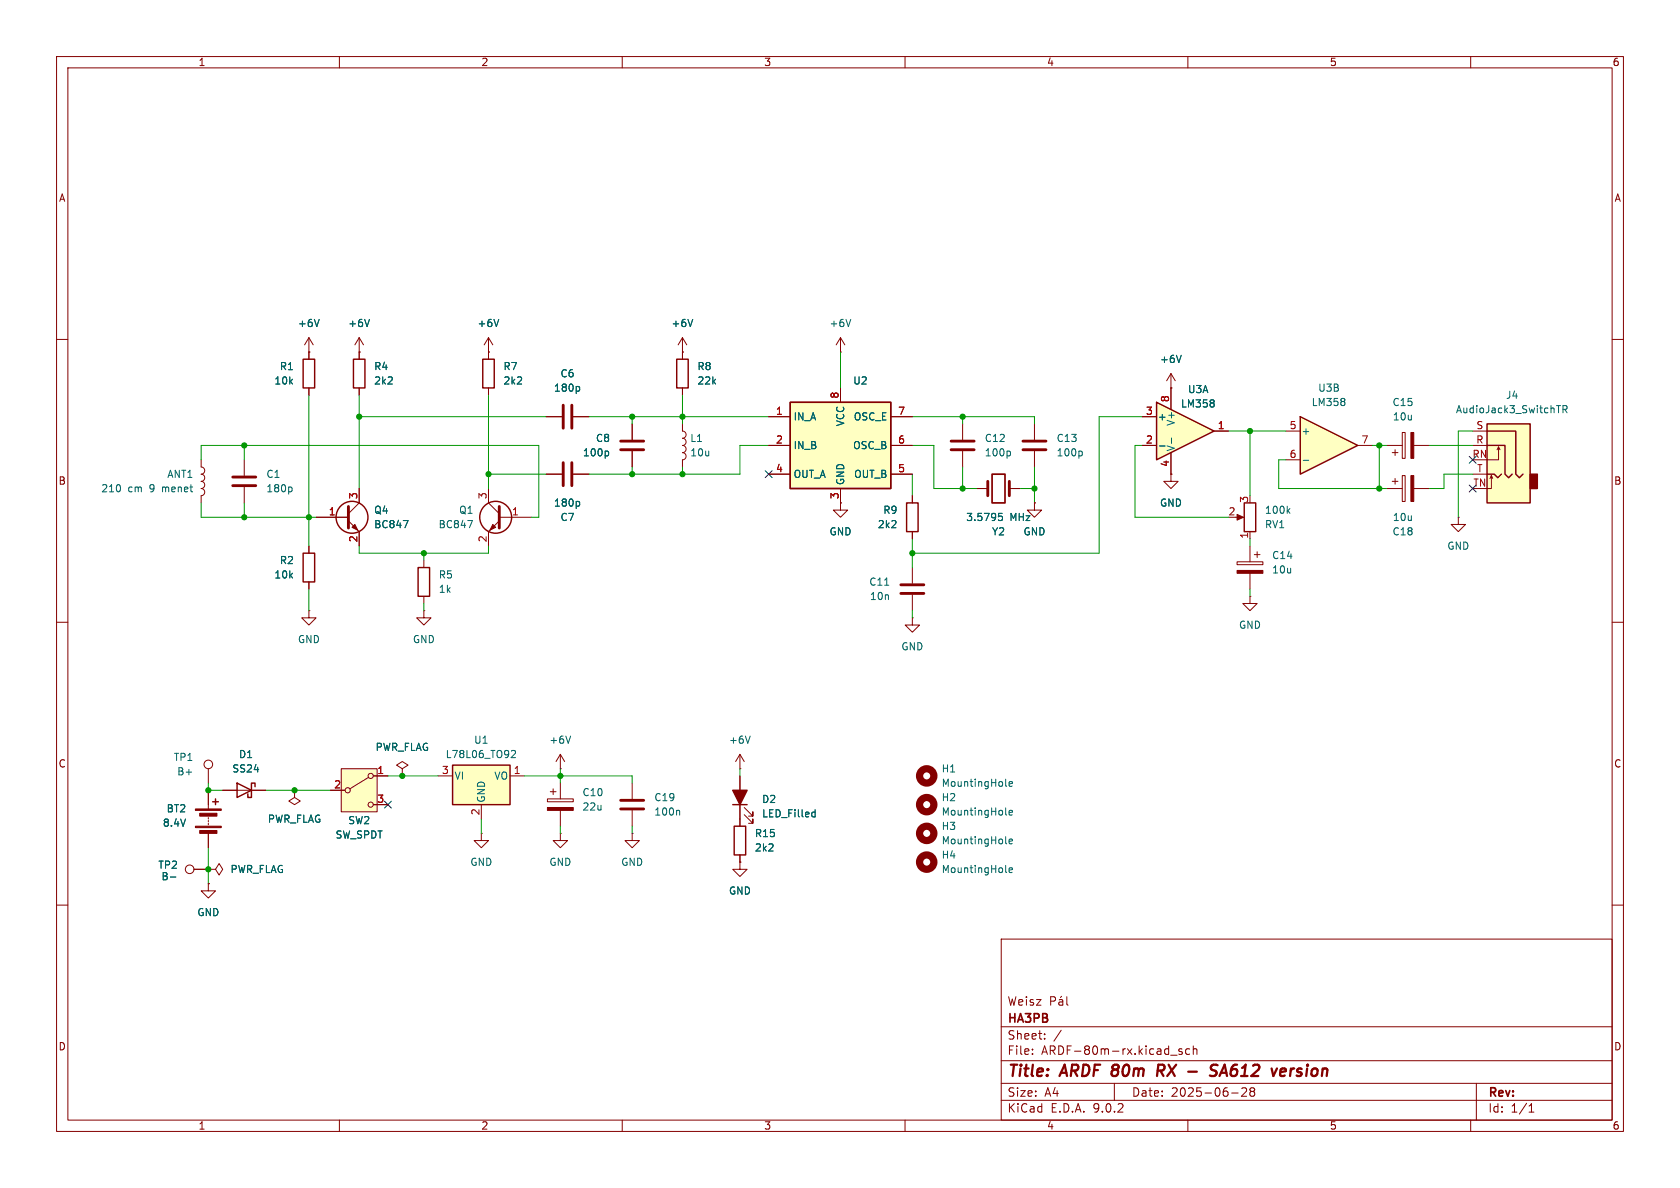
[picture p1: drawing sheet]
<svg xmlns="http://www.w3.org/2000/svg" width="297mm" height="210mm" viewBox="0 0 297 210" stroke-linecap="round" stroke-linejoin="round" font-family="sans-serif">
<g fill="none" stroke="#840000" stroke-width=".18">
<path d="M10 10h277v190h-277zM12 12h273v186h-273zM60 10v2M110 10v2M160 10v2M210 10v2M260 10v2M10 60h2M96.5 73.7h2.8M101.3 73.7h2.8M111.8 74.9v2.8M111.8 79.8v2.8"/>
<path d="M285 60h2M96.5 83.8h2.8M101.3 83.8h2.8M10 110h2M161.3 109.2v1.3h1.3l-1.3 1.3-1.3-1.3h1.3M161.3 109.2h.1M161.3 100.3v2.8M161.3 105.2v2.8M285 110h2M36.8 135.9v2.5M36.8 139.7v3.3M39.4 139.7h7.6"/>
<path d="M52.1 139.7v1.3l1 .6-1 .6-1-.6 1-.6M52.1 139.7h.1M99.1 135.9h.1M99.1 133.4l-.8 1.2M99.1 133.4l.7 1.2M99.1 133.4v2.5M34.3 153.7h2.5M36.8 153.7h1.3l.6-1 .7 1-.7 1-.6-1M36.8 153.7h.1M36.8 156.2v1.3h-1.2l1.2 1.3 1.3-1.3h-1.3M36.8 156.2h.1M36.8 144.5v.3"/>
<path d="M36.8 145v.3M36.8 145.5v.3M36.8 147.3v2.6M99.1 147.3v1.3h1.2l-1.2 1.3-1.3-1.3h1.3M99.1 147.3h.1M10 160h2M177 166h108v32h-108zM185.7 177l.8-.1 .1-.2-.1-.4-.2-.1h-.6v1.5M187.2 176.8h.6l.1 .9M187.7 176.1l-.2 .2M187.9 177.1h-.5a.29 .29 0 0 0-.2 .3 .29 .29 0 0 0 .2 .3l.5-.1M188.6 176.2v1.3l.2 .2"/>
<path d="M285 160h2M60 198v2M110 198v2M160 198v2M177 194.5h108M177 191.5h108M177 187.5h108M177 181.5h108M182.5 186.3v.1M182.5 185.5v.1M184.7 183.6v.1M184.7 182.8v.1"/>
<path d="M187.6 182.1l-1.3 2M197 191.5v3M207 186.5h1.1M209 185.5l-.4-.1-.2 .2 .1 .2 .5 .2v.3h-.6M210 198v2M210.3 185.5l-.4-.1-.3 .3v.4l.1 .2h.6M211 185.5l.2-.1 .3 .1 .1 .9M211 184.9v1.5M217.7 193.2h1.2M219.5 192.4l.6-.1 .2 .1 .1 .3-.9 1.1h.9M221.2 192.9l-.2-.2 .2-.4 .5 .1 .1 .2-.3 .3M221.2 192.9l-.2 .3v.5l.2 .1 .5-.1 .1-.2-.1-.4-.2-.2"/>
<path d="M221.2 192.9h.3M260 198v2M261 191.5v6.5M270.3 196.6h.9M270.3 195.5l.4-.4v1.5"/>
<circle cx="36.8" cy="135.1" r=".76"/>
<circle cx="33.5" cy="153.7" r=".76"/>
</g>
<path d="M205.1 189.3l.6 .9M205.6 188.2h-.8l-.3 2M205.6 189.2l-.9 .1M210.1 189.4h1.5M214.4 189.2l.4 .1a.49 .49 0 0 1 .3 .5 .49 .49 0 0 1-.5 .4h-.4M215.3 188.3a.85 .85 0 0 0-1.1 .1l-.1 .2v.4M215.8 189.6h1M216.5 188.2l-.9 2M226.7 188.9l.6 .1v.4l-1 .1M227.1 190.1l-.6 .1M228.2 188.9l-.1 1.3M228.3 189.1l-.1 .2" fill="none" stroke="#840000" stroke-width=".4"/>
<path d="M99.6 71.6v4.1M101.1 71.6v4.1M109.7 78h4.1M109.7 79.5h4.1M99.6 81.8v4.1M101.1 81.8v4.1M159.3 103.4h4M159.3 104.9h4" fill="none" stroke="#840000" stroke-width=".51"/>
<path d="M102.2 68.3l.3 .3v.3l-.3 .3M107.4 79.7l.2 .3v.3l-.2 .3M102.2 88.6l.3 .3v.3l-.3 .3M156.4 103.4h.7M100.9 130.1l-.4 1.3M177.8 138.8l.2 .2M178.4 138.6l.6-.1-.1-.3h-.3l-.2 .1 .1 .6h.4M30.1 155h1M177.8 143.9l.2 .2M177.8 154.1l.2 .1M178.4 143.7l.6-.2-.1-.2-.3-.1-.2 .2 .1 .6h.4M178.4 153.8l.6-.1-.1-.2-.3-.1-.2 .2 .1 .6h.4" fill="none" stroke="#006464" stroke-width=".18"/>
<g fill="#840000" stroke="#840000" stroke-width=".18">
<path d="M34.5 143h4.6v.3h-4.6z"/>
<path d="M34.5 146.1h4.6v.2h-4.6z"/>
<path d="M35.3 143.8h3.1v.5h-3.1z"/>
<path d="M35.3 146.8h3.1v.5h-3.1z"/>
</g>
<path d="M41.9 138.4l2.5 1.3-2.5 1.3zM45.1 139.1v-.7h-.7v2.6h-.6v-.7M37.6 141.7h1M38.1 141.2v1" fill="none" stroke="#840000" stroke-width=".25"/>
<g fill="none" stroke="#840000" stroke-width="1.3">
<circle cx="163.8" cy="137.2" r="1.27"/>
<circle cx="163.8" cy="152.4" r="1.27"/>
<circle cx="163.8" cy="142.2" r="1.27"/>
</g>
<path d="M139.7 71.1h17.8v15.3h-17.8z" fill="#ffffc2"/>
<path d="M139.7 71.1h17.8v15.3h-17.8z" fill="none" stroke="#840000" stroke-width=".25"/>
<g fill="none" stroke="#840000" stroke-width=".18">
<path d="M148.6 59.7v2.5M148.6 59.7l-.8 1.3M148.6 59.7l.8 1.3M135.9 73.7h3.8M135.9 78.7h3.8M148.6 62.2h.1M148.6 68.6v2.5M157.5 73.7h3.8M157.5 78.7h3.8M170.2 74.9v2.8M170.2 79.8v2.8M135.9 83.8h3.8"/>
<path d="M148.6 88.9v1.3h1.3l-1.3 1.2-1.3-1.2h1.3M148.6 88.9h.1M148.6 86.4v2.5M157.5 83.8h3.8"/>
</g>
<path d="M168.1 78h4.1M168.1 79.5h4.1" fill="none" stroke="#840000" stroke-width=".51"/>
<path d="M150.4 56.5l-.4 1.2M178.4 79.7l.2 .3v.3l-.2 .3" fill="none" stroke="#006464" stroke-width=".18"/>
<path d="M229.9 73.7l10.1 5-10.1 5.1z" fill="#ffffc2"/>
<path d="M229.9 73.7l10.1 5-10.1 5.1z" fill="none" stroke="#840000" stroke-width=".25"/>
<g fill="none" stroke="#840000" stroke-width=".18">
<path d="M207 68.6v3.8M227.3 76.2h2.6M240 78.7h2.6M207 83.8v1.3h1.3l-1.3 1.3-1.3-1.3h1.3M207 83.8h.1M207 80v3.8M227.3 81.3h2.6M245.1 86.4h2.8M246.1 85.1h1M246.6 84.6v1M247.9 84.1h.5v4.5h-.5zM249.9 86.4h2.8"/>
<path d="M257.8 91.4v1.3h-1.3l1.3 1.3 1.3-1.3h-1.3M257.8 91.4h.1"/>
</g>
<path d="M207.1 77.4v1M237.7 70.6v.3M237.7 71.1v.5M230.4 81.4h1" fill="none" stroke="#006464" stroke-width=".18"/>
<path d="M249.4 84.1h.5v4.5h-.5z" fill="#840000" stroke="#840000" stroke-width=".18"/>
<path d="M204.5 71.1l10.1 5.1-10.1 5.1z" fill="#ffffc2"/>
<path d="M204.5 71.1l10.1 5.1-10.1 5.1zM220 88.9h2v5.1h-2z" fill="none" stroke="#840000" stroke-width=".25"/>
<g fill="none" stroke="#840000" stroke-width=".18">
<path d="M201.9 73.7h2.6M201.9 78.7h2.6M207 68.6h.1M207 66l-.8 1.3M207 66l.8 1.3M207 66v2.6M214.6 76.2h2.6M245.1 78.7h2.8M246.6 79.5v1M247.9 76.5h.5v4.5h-.5zM249.9 78.7h2.8M218.4 91.4h1.1"/>
<path d="M218.7 99.3h4.6v.5h-4.6zM221 94v1.3M221 96.5v2.8M221.7 98h1.1M222.2 97.5v1.1M246.1 80h1M221 105.4v1.3h-1.3l1.3 1.3 1.2-1.3h-1.2M221 105.4h.1M221 101.3v2.8"/>
</g>
<path d="M205 78.8h1M208.8 62.8l-.4 1.3M214.6 70.8v.3M214.6 71.3v.5M227.7 90.3l.3 .4M228 89.9l-.4 .5M177.8 149l.2 .2M178.4 148.7l.6-.1-.1-.2-.3-.1-.2 .2 .1 .6h.4" fill="none" stroke="#006464" stroke-width=".18"/>
<g fill="#840000" stroke="#840000" stroke-width=".18">
<path d="M218.7 100.8h4.6v.5h-4.6z"/>
<path d="M218.7 90.9l1.1 .5-1.1 .5z"/>
<path d="M249.4 76.5h.5v4.5h-.5z"/>
</g>
<circle cx="163.8" cy="147.3" r="1.27" fill="none" stroke="#840000" stroke-width="1.3"/>
<path d="M262.9 74.9h7.6v14h-7.6z" fill="#ffffc2"/>
<path d="M270.5 83.8h1.3v2.6h-1.3z" fill="#840000" stroke="#840000" stroke-width=".25"/>
<path d="M119.6 63.5h2.1v5.1h-2.1zM262.9 74.9h7.6v14h-7.6zM262.9 78.7h3.2v5.1l.6 .7 .6-.7M262.9 76.2h5.1v7.6l.6 .7 .6-.7M262.9 83.8h1.3l.6 .7 .6-.7" fill="none" stroke="#840000" stroke-width=".25"/>
<g fill="none" stroke="#840000" stroke-width=".18">
<path d="M120.6 59.7v3.8M120.6 59.7l-.7 1.3M120.6 59.7l.8 1.3M120.6 74.9v1.3a.64 .64 0 0 1 .7 .6 .64 .64 0 0 1-.7 .7 .64 .64 0 0 1 .7 .6 .64 .64 0 0 1-.7 .6 .64 .64 0 0 1 .7 .7 .64 .64 0 0 1-.7 .6M120.6 62.2h.1M120.6 68.6v1.3M260.3 76.2h2.6M260.3 78.7h2.6M264.9 79l-.2 .5M265.2 79.5l-.3-.5v2.3h-2M120.6 80a.64 .64 0 0 1 .7 .6 .64 .64 0 0 1-.7 .7v1.3M260.3 83.8h2.6"/>
<path d="M263.7 84.1l-.3 .5M263.9 84.6l-.2-.5v2.3h-.8M71.1 135.9l1-.6-1-.7-1 .7 1 .6v1.3M71.1 137.2h.1"/>
</g>
<path d="M122.5 56.5l-.5 1.2M275.2 71.7h.7M276.3 72.4l.6-.1 .1-.2v-.3l-.7-.1v1.3M276.6 72.4l.4 .6" fill="none" stroke="#006464" stroke-width=".18"/>
<path d="M60.3 135.9h6.4v7.6h-6.4z" fill="#ffffc2"/>
<g fill="none" stroke="#840000" stroke-width=".18">
<path d="M58.4 139.7h2.6M60.3 135.9h6.4v7.6h-6.4zM65.2 137.4l-3.4 2M66 137.2h2.6M66 142.2h2.6"/>
<circle cx="61.5" cy="139.7" r=".46"/>
<circle cx="65.5" cy="137.2" r=".46"/>
<circle cx="65.5" cy="142.2" r=".46"/>
</g>
<path d="M80 135.3h10.2v6.9h-10.2z" fill="#ffffc2"/>
<g fill="none" stroke="#840000" stroke-width=".25">
<path d="M53.6 63.5h2v5.1h-2zM62.5 63.5h2v5.1h-2zM85.3 63.5h2.1v5.1h-2.1zM53.6 97.8h2v5.1h-2zM160.3 88.9h2v5.1h-2zM73.9 100.3h2v5.1h-2zM80 135.3h10.2v6.9h-10.2zM129.5 142.2h2.6M129.8 146.1h2v5h-2z"/>
<circle cx="62.2" cy="91.4" r="2.82"/>
<circle cx="87.6" cy="91.4" r="2.82"/>
</g>
<g fill="none" stroke="#840000" stroke-width=".18">
<path d="M54.6 59.7l-.8 1.3M54.6 59.7l.8 1.3M54.6 59.7v3.8M63.5 59.7v3.8M63.5 59.7l-.8 1.3M63.5 59.7l.8 1.3M86.4 59.7v3.8M86.4 59.7l-.8 1.3M86.4 59.7l.7 1.3M54.6 62.2h.1M54.6 68.6v1.3M63.5 62.2h.1"/>
<path d="M63.5 68.6v1.3M86.4 62.2h.1M86.4 68.6v1.3M96.5 73.7h2.8M101.3 73.7h2.8M111.8 74.9v2.8M111.8 79.8v2.8M120.6 62.2h.1M120.6 62.2v1.3M120.6 68.6v1.3M135.9 73.7h3.8M135.9 78.7h3.8"/>
<path d="M148.6 68.6v2.5M157.5 73.7h3.8M157.5 78.7h3.8M182.9 74.9v2.8M182.9 79.8v2.8M201.9 73.7h2.6M201.9 78.7h2.6M207 68.6h.1M207 68.6v3.8M214.6 76.2h2.6M35.6 81.3v1.3a.64 .64 0 0 1 .6 .6 .64 .64 0 0 1-.6 .6 .64 .64 0 0 1 .6 .7 .64 .64 0 0 1-.6 .6 .64 .64 0 0 1 .6 .6 .64 .64 0 0 1-.6 .7 .64 .64 0 0 1 .6 .6 .64 .64 0 0 1-.6 .6v1.3M43.2 81.3v2.8"/>
<path d="M43.2 86.1v2.8M54.6 96.5v1.3M55.9 91.4h5.7M61.6 92.1l1.9 1.9v2.5M63.5 86.4v2.5l-1.9 1.9M74.9 99.1v1.2M86.4 86.4v2.5l1.9 1.9M88.3 92.1l-1.9 1.9v2.5M88.3 91.4h5.7M96.5 83.8h2.8M101.3 83.8h2.8M135.9 83.8h3.8"/>
<path d="M148.6 88.9h.1M148.6 86.4v2.5M157.5 83.8h3.8M161.3 87.6v1.3M161.3 94v1.3M172.7 86.4h1.9M178.4 86.4h1.9M182.9 88.9v1.3h1.2l-1.2 1.2-1.3-1.2h1.3M182.9 88.9h.1M207 83.8h.1M207 80v3.8M54.6 108v1.2h1.3l-1.3 1.3-1.3-1.3h1.3"/>
<path d="M54.6 108h.1M54.6 102.9v1.2M74.9 108v1.2h1.3l-1.3 1.3-1.2-1.3h1.2M74.9 108h.1M74.9 105.4v1.3M36.8 139.7v2.5M39.4 139.7h2.5M44.4 139.7h2.6M52.1 139.7h.1M58.4 139.7h2.6M66 137.2h2.6M71.1 137.2h.1"/>
<path d="M77.5 137.2h2.5M90.2 137.2h2.5M97.3 140h1M97.8 139.4v1.1M99.1 138.4v2.8M111.8 138.4v2.8M130.8 135.9h.1M130.8 133.4v2.5M130.8 137.2v8.9M130.8 133.4l-.8 1.2M130.8 133.4l.8 1.2M34.3 153.7h2.5"/>
<path d="M36.8 153.7h.1M36.8 156.2h.1M36.8 147.3v2.6M66 142.2h2.6M85.1 147.3v1.3h1.3l-1.3 1.3-1.3-1.3h1.3M85.1 147.3h.1M85.1 142.2v2.6M96.8 141.2h4.5v.5h-4.5zM99.1 143.3v2.8M111.8 147.3v1.3h1.2l-1.2 1.3-1.3-1.3h1.3M111.8 147.3h.1M111.8 143.3v2.8"/>
<path d="M130.8 152.4v1.3h1.3l-1.3 1.2-1.3-1.2h1.3M130.8 152.4h.1M130.8 151.1v1.3M131.6 144l1.5 1.5v-.7v.7h-.8M131.6 142.7l1.5 1.6v-.8v.8h-.8"/>
</g>
<g fill="none" stroke="#006464" stroke-width=".18">
<path d="M56.4 56.5l-.4 1.2M65.3 56.5l-.4 1.2M88.2 56.5l-.4 1.2M122.5 56.5l-.5 1.2M102.2 68.3l.3 .3v.3l-.3 .3M107.4 79.7l.2 .3v.3l-.2 .3M191.1 79.7l.2 .3v.3l-.2 .3M205 78.8h1M207.1 77.4v1M208.8 62.8l-.4 1.3M214.6 70.8v.3M214.6 71.3v.5"/>
<path d="M51.4 86.1l.2 .2v.4l-.2 .2M71.3 92h.8l-.5 1.3M82.7 92h.8l-.5 1.3M102.2 88.6l.3 .3v.3l-.3 .3M176.6 91.3l.4-.1 .2 .3-.1 .5h-.5M176.6 90.7h.6M90.5 132.7h.4l.2 .3-.7 .9h.7M132.6 130.1l-.4 1.3M30.1 155h1M120 143.2l.2 .2v.7M143.7 143.6h.4M144.1 143.1v1.3"/>
<path d="M144.1 144.3l-.4 .1"/>
</g>
<g fill="#840000" stroke="#840000" stroke-width=".18">
<path d="M96.8 142.7h4.5v.6h-4.5z"/>
<path d="M87.1 92.7l.5 .5-1 .5z"/>
<path d="M62.2 93.2l.5-.5 .5 1z"/>
</g>
<path d="M129.5 139.7h2.6l-1.3 2.5z" fill="#840000" stroke="#840000" stroke-width=".25"/>
<path d="M180.8 78h4.1M180.8 79.5h4.1M41.1 84.3h4.1M41.1 85.9h4.1M61.6 89.5v3.8M88.3 89.5v3.8M174.6 85.1v2.5M178.4 85.1v2.5M109.7 141.5h4.1M109.7 143h4.1" fill="none" stroke="#840000" stroke-width=".51"/>
<path d="M175.4 83.8h2.3v5.1h-2.3z" fill="none" stroke="#840000" stroke-width=".3"/>
<g fill="none" stroke="#009600" stroke-width=".18">
<path d="M43.2 78.7v2.6M54.6 69.9v26.6M63.5 73.7h33M63.5 69.9v16.5M86.4 69.9v16.5M104.1 73.7h31.8M111.8 73.7v1.2M120.6 69.9v5M135.9 78.7h-5.1v5.1h-26.7M148.6 62.2v6.4M161.3 73.7h21.6v1.2M161.3 78.7h3.8v7.7h7.6"/>
<path d="M170.2 73.7v1.2M201.9 73.7h-7.6v24.1h-33M201.9 78.7h-1.2v12.7h16.5M217.2 76.2h10.1M221 76.2v11.4M242.6 78.7h2.5M243.8 78.7v7.7M252.7 78.7h7.6M260.3 76.2h-2.5v15.2M35.6 88.9v2.5h20.3M35.6 81.3v-2.6h59.6v12.7h-1.2M43.2 88.9v2.5"/>
<path d="M63.5 96.5v1.3h22.9v-1.3M74.9 97.8v1.3M86.4 83.8h10.1M111.8 82.6v1.2M120.6 82.6v1.2M161.3 83.8v3.8M161.3 95.3v5M170.2 82.6v3.8M180.3 86.4h2.6M182.9 82.6v6.3M221 95.3v1.2M227.3 81.3h-1.2v5.1h19"/>
<path d="M260.3 83.8h-5v2.6h-2.6M54.6 104.1v3.9M74.9 106.7v1.3M161.3 108v1.2M221 104.1v1.3M36.8 138.4v1.3h2.6M47 139.7h11.4M68.6 137.2h8.9M92.7 137.2h19.1v1.2M99.1 135.9v2.5M130.8 135.9v1.3M36.8 149.9v6.3"/>
<path d="M85.1 144.8v2.5M99.1 146.1v1.2M111.8 146.1v1.2"/>
</g>
<path d="M135.3 83.2l1.2 1.2M136.5 83.2l-1.2 1.2M259.7 80.7l1.3 1.2M259.7 85.8l1.3 1.2M261 80.7l-1.3 1.2M261 85.8l-1.3 1.2M68 141.6l1.2 1.2M69.2 141.6l-1.2 1.2" fill="none" stroke="#000084" stroke-width=".18"/>
<g fill="#009600" stroke="#009600" stroke-width=".18">
<circle cx="120.6" cy="83.8" r=".46"/>
<circle cx="71.1" cy="137.2" r=".46"/>
<circle cx="74.9" cy="97.8" r=".46"/>
<circle cx="182.9" cy="86.4" r=".46"/>
<circle cx="170.2" cy="73.7" r=".46"/>
<circle cx="161.3" cy="97.8" r=".46"/>
<circle cx="170.2" cy="86.4" r=".46"/>
<circle cx="43.2" cy="91.4" r=".46"/>
<circle cx="52.1" cy="139.7" r=".46"/>
<circle cx="36.8" cy="153.7" r=".46"/>
<circle cx="99.1" cy="137.2" r=".46"/>
<circle cx="36.8" cy="139.7" r=".46"/>
<circle cx="243.8" cy="86.4" r=".46"/>
<circle cx="243.8" cy="78.7" r=".46"/>
<circle cx="221" cy="76.2" r=".46"/>
<circle cx="86.4" cy="83.8" r=".46"/>
<circle cx="111.8" cy="73.7" r=".46"/>
<circle cx="120.6" cy="73.7" r=".46"/>
<circle cx="111.8" cy="83.8" r=".46"/>
<circle cx="54.6" cy="91.4" r=".46"/>
<circle cx="63.5" cy="73.7" r=".46"/>
<circle cx="43.2" cy="78.7" r=".46"/>
</g>
<g font-size="2.8" fill="#840000">
<text x="178" y="190.9">Title:</text>
<text x="187.7" y="190.9">ARDF 80m</text>
<text x="206.2" y="190.9">RX</text>
<text x="212.4" y="190.9">-</text>
<text x="217.2" y="190.9">SA612</text>
<text x="228.9" y="190.9">version</text>
</g>
<g font-size="2.1" fill="#840000">
<text x="178" y="178">Weisz</text>
<text x="178" y="184">Sheet:</text>
<text x="178" y="181.2">HA3PB</text>
<text x="178" y="186.7">File:</text>
<text x="184.1" y="186.7">ARDF-80m-rx.kicad_sch</text>
<text x="178" y="196.9">KiCad</text>
<text x="178" y="194.1">Size:</text>
<text x="184.7" y="194.1">A4</text>
<text x="185.7" y="196.9">E.D.A.</text>
<text x="193.3" y="196.9">9.0.2</text>
<text x="200" y="194.1">Date:</text>
<text x="207" y="194.1">2025-06-28</text>
<text x="263" y="194.3">Rev:</text>
<text x="263" y="196.9">Id:</text>
<text x="267.1" y="196.9">1/1</text>
</g>
<g font-size="1.8" fill="#840000">
<text x="35" y="11.9">1</text>
<text x="85" y="11.9">2</text>
<text x="135" y="11.9">3</text>
<text x="185" y="11.9">4</text>
<text x="235" y="11.9">5</text>
<text x="285" y="11.9">6</text>
<text x="10.3" y="35.9">A</text>
<text x="285.3" y="35.9">A</text>
<text x="10.3" y="85.9">B</text>
<text x="285.3" y="85.9">B</text>
<text x="10.3" y="135.9">C</text>
<text x="285.3" y="135.9">C</text>
<text x="10.3" y="185.9">D</text>
<text x="285.3" y="185.9">D</text>
<text x="35" y="199.9">1</text>
<text x="85" y="199.9">2</text>
<text x="135" y="199.9">3</text>
<text x="185" y="199.9">4</text>
<text x="235" y="199.9">5</text>
<text x="285" y="199.9">6</text>
</g>
<g font-size="1.8" fill="#006464">
<text x="52.6" y="58">+6V</text>
<text x="61.5" y="58">+6V</text>
<text x="84.3" y="58">+6V</text>
<text x="118.6" y="58">+6V</text>
<text x="146.6" y="58">+6V</text>
<text x="49.4" y="65.6">R1</text>
<text x="66" y="65.6">R4</text>
<text x="88.9" y="65.6">R7</text>
<text x="123.2" y="65.6">R8</text>
<text x="205" y="64.4">+6V</text>
<text x="48.4" y="68.2">10k</text>
<text x="66" y="68.2">2k2</text>
<text x="88.9" y="68.2">2k2</text>
<text x="97.8" y="69.4">180p</text>
<text x="99" y="66.9">C6</text>
<text x="123.2" y="68.2">22k</text>
<text x="150.7" y="68.2">U2</text>
<text x="209.9" y="69.7">U3A</text>
<text x="231.8" y="72">LM358</text>
<text x="232.9" y="69.4">U3B</text>
<text x="246.1" y="72">C15</text>
<text x="266.1" y="70.7">J4</text>
<text x="140.2" y="74.5">IN_A</text>
<text x="149.5" y="75.5" transform="rotate(-90 149.5 75.5)">VCC</text>
<text x="150.8" y="74.5">OSC_E</text>
<text x="204.6" y="74.5">+</text>
<text x="207.9" y="75.4" transform="rotate(-90 207.9 75.4)">V+</text>
<text x="208.7" y="72.2">LM358</text>
<text x="230" y="77.1">+</text>
<text x="246.1" y="74.5">10u</text>
<text x="257.3" y="73.3">AudioJack3_SwitchTR</text>
<text x="103" y="80.9">100p</text>
<text x="105.3" y="78.3">C8</text>
<text x="121.9" y="78.3">L1</text>
<text x="121.9" y="80.9">10u</text>
<text x="140.2" y="79.6">IN_B</text>
<text x="150.7" y="79.6">OSC_B</text>
<text x="174" y="80.9">100p</text>
<text x="174" y="78.3">C12</text>
<text x="186.7" y="80.9">100p</text>
<text x="186.7" y="78.3">C13</text>
<text x="207.9" y="79.9" transform="rotate(-90 207.9 79.9)">V-</text>
<text x="17.8" y="87.2">210</text>
<text x="22.6" y="87.2">cm</text>
<text x="26.6" y="87.2">9</text>
<text x="28.9" y="87.2">menet</text>
<text x="29.5" y="84.7">ANT1</text>
<text x="47" y="84.7">C1</text>
<text x="47" y="87.2">180p</text>
<text x="97.8" y="89.8">180p</text>
<text x="140.2" y="84.7">OUT_A</text>
<text x="149.5" y="85.9" transform="rotate(-90 149.5 85.9)">GND</text>
<text x="150.9" y="84.7">OUT_B</text>
<text x="205" y="89.8">GND</text>
<text x="66" y="93.6">BC847</text>
<text x="66" y="91">Q4</text>
<text x="77.4" y="93.6">BC847</text>
<text x="81.1" y="91">Q1</text>
<text x="99" y="92.3">C7</text>
<text x="146.6" y="94.8">GND</text>
<text x="155.1" y="93.6">2k2</text>
<text x="156.1" y="91">R9</text>
<text x="170.7" y="92.3">3.5795</text>
<text x="175.3" y="94.8">Y2</text>
<text x="178.5" y="92.3">MHz</text>
<text x="180.8" y="94.8">GND</text>
<text x="223.5" y="93.6">RV1</text>
<text x="223.5" y="91">100k</text>
<text x="246.1" y="94.8">C18</text>
<text x="246.1" y="92.3">10u</text>
<text x="49.4" y="99.9">R2</text>
<text x="224.8" y="99">C14</text>
<text x="224.8" y="101.6">10u</text>
<text x="255.8" y="97.4">GND</text>
<text x="48.4" y="102.5">10k</text>
<text x="77.5" y="102.5">R5</text>
<text x="77.5" y="105">1k</text>
<text x="153.6" y="103.7">C11</text>
<text x="153.7" y="106.3">10n</text>
<text x="52.6" y="113.9">GND</text>
<text x="72.9" y="113.9">GND</text>
<text x="218.9" y="111.4">GND</text>
<text x="159.3" y="115.2">GND</text>
<text x="83.7" y="131.7">U1</text>
<text x="97" y="131.7">+6V</text>
<text x="128.8" y="131.7">+6V</text>
<text x="30.6" y="134.7">TP1</text>
<text x="31.2" y="137.3">B+</text>
<text x="41" y="136.8">SS24</text>
<text x="42.2" y="134.2">D1</text>
<text x="66.3" y="132.9">PWR_FLAG</text>
<text x="78.7" y="134.2">L78L06_TO92</text>
<text x="166.4" y="136.8">H1</text>
<text x="29.4" y="143.8">BT2</text>
<text x="80.3" y="138">VI</text>
<text x="86" y="142" transform="rotate(-90 86 142)">GND</text>
<text x="87.3" y="138">VO</text>
<text x="102.9" y="140.9">C10</text>
<text x="102.9" y="143.5">22u</text>
<text x="115.6" y="141.8">C19</text>
<text x="134.6" y="142.2">D2</text>
<text x="166.4" y="141.8">H2</text>
<text x="166.4" y="139.3">MountingHole</text>
<text x="28.7" y="146.3">8.4V</text>
<text x="47.3" y="145.6">PWR_FLAG</text>
<text x="59.2" y="148.4">SW_SPDT</text>
<text x="61.5" y="145.9">SW2</text>
<text x="115.6" y="144.4">100n</text>
<text x="133.4" y="148.2">R15</text>
<text x="134.6" y="144.7">LED_Filled</text>
<text x="166.4" y="144.4">MountingHole</text>
<text x="166.4" y="146.9">H3</text>
<text x="166.4" y="149.5">MountingHole</text>
<text x="27.9" y="153.8">TP2</text>
<text x="28.4" y="155.8">B-</text>
<text x="40.6" y="154.5">PWR_FLAG</text>
<text x="83.1" y="153.3">GND</text>
<text x="97" y="153.3">GND</text>
<text x="109.7" y="153.3">GND</text>
<text x="133.4" y="150.7">2k2</text>
<text x="166.4" y="152">H4</text>
<text x="166.4" y="154.5">MountingHole</text>
<text x="128.8" y="158.3">GND</text>
<text x="34.8" y="162.2">GND</text>
</g>
<g font-size="1.8" fill="#a90000">
<text x="148.3" y="70.6" transform="rotate(-90 148.3 70.6)">8</text>
<text x="206.8" y="71.2" transform="rotate(-90 206.8 71.2)">8</text>
<text x="137.1" y="73.4">1</text>
<text x="158.7" y="73.4">7</text>
<text x="202.5" y="73.4">3</text>
<text x="215.2" y="75.9">1</text>
<text x="227.9" y="75.9">5</text>
<text x="260.9" y="75.9">S</text>
<text x="137.1" y="78.5">2</text>
<text x="137.1" y="83.6">4</text>
<text x="158.7" y="78.5">6</text>
<text x="158.7" y="83.6">5</text>
<text x="202.5" y="78.5">2</text>
<text x="206.8" y="82.6" transform="rotate(-90 206.8 82.6)">4</text>
<text x="227.9" y="81">6</text>
<text x="240.6" y="78.5">7</text>
<text x="260.2" y="81">RN</text>
<text x="260.9" y="78.5">R</text>
<text x="261" y="83.6">T</text>
<text x="63.2" y="88.3" transform="rotate(-90 63.2 88.3)">3</text>
<text x="86.1" y="88.3" transform="rotate(-90 86.1 88.3)">3</text>
<text x="148.3" y="88.3" transform="rotate(-90 148.3 88.3)">3</text>
<text x="220.7" y="89" transform="rotate(-90 220.7 89)">3</text>
<text x="260.4" y="86.1">TN</text>
<text x="58" y="91.2">1</text>
<text x="63.2" y="96" transform="rotate(-90 63.2 96)">2</text>
<text x="86.1" y="96" transform="rotate(-90 86.1 96)">2</text>
<text x="90.4" y="91.2">1</text>
<text x="217.1" y="91.2">2</text>
<text x="220.7" y="95.3" transform="rotate(-90 220.7 95.3)">1</text>
<text x="66.6" y="136.9">1</text>
<text x="78" y="136.9">3</text>
<text x="90.7" y="136.9">1</text>
<text x="59" y="139.4">2</text>
<text x="66.6" y="142">3</text>
<text x="84.8" y="144.2" transform="rotate(-90 84.8 144.2)">2</text>
</g>
</svg>
